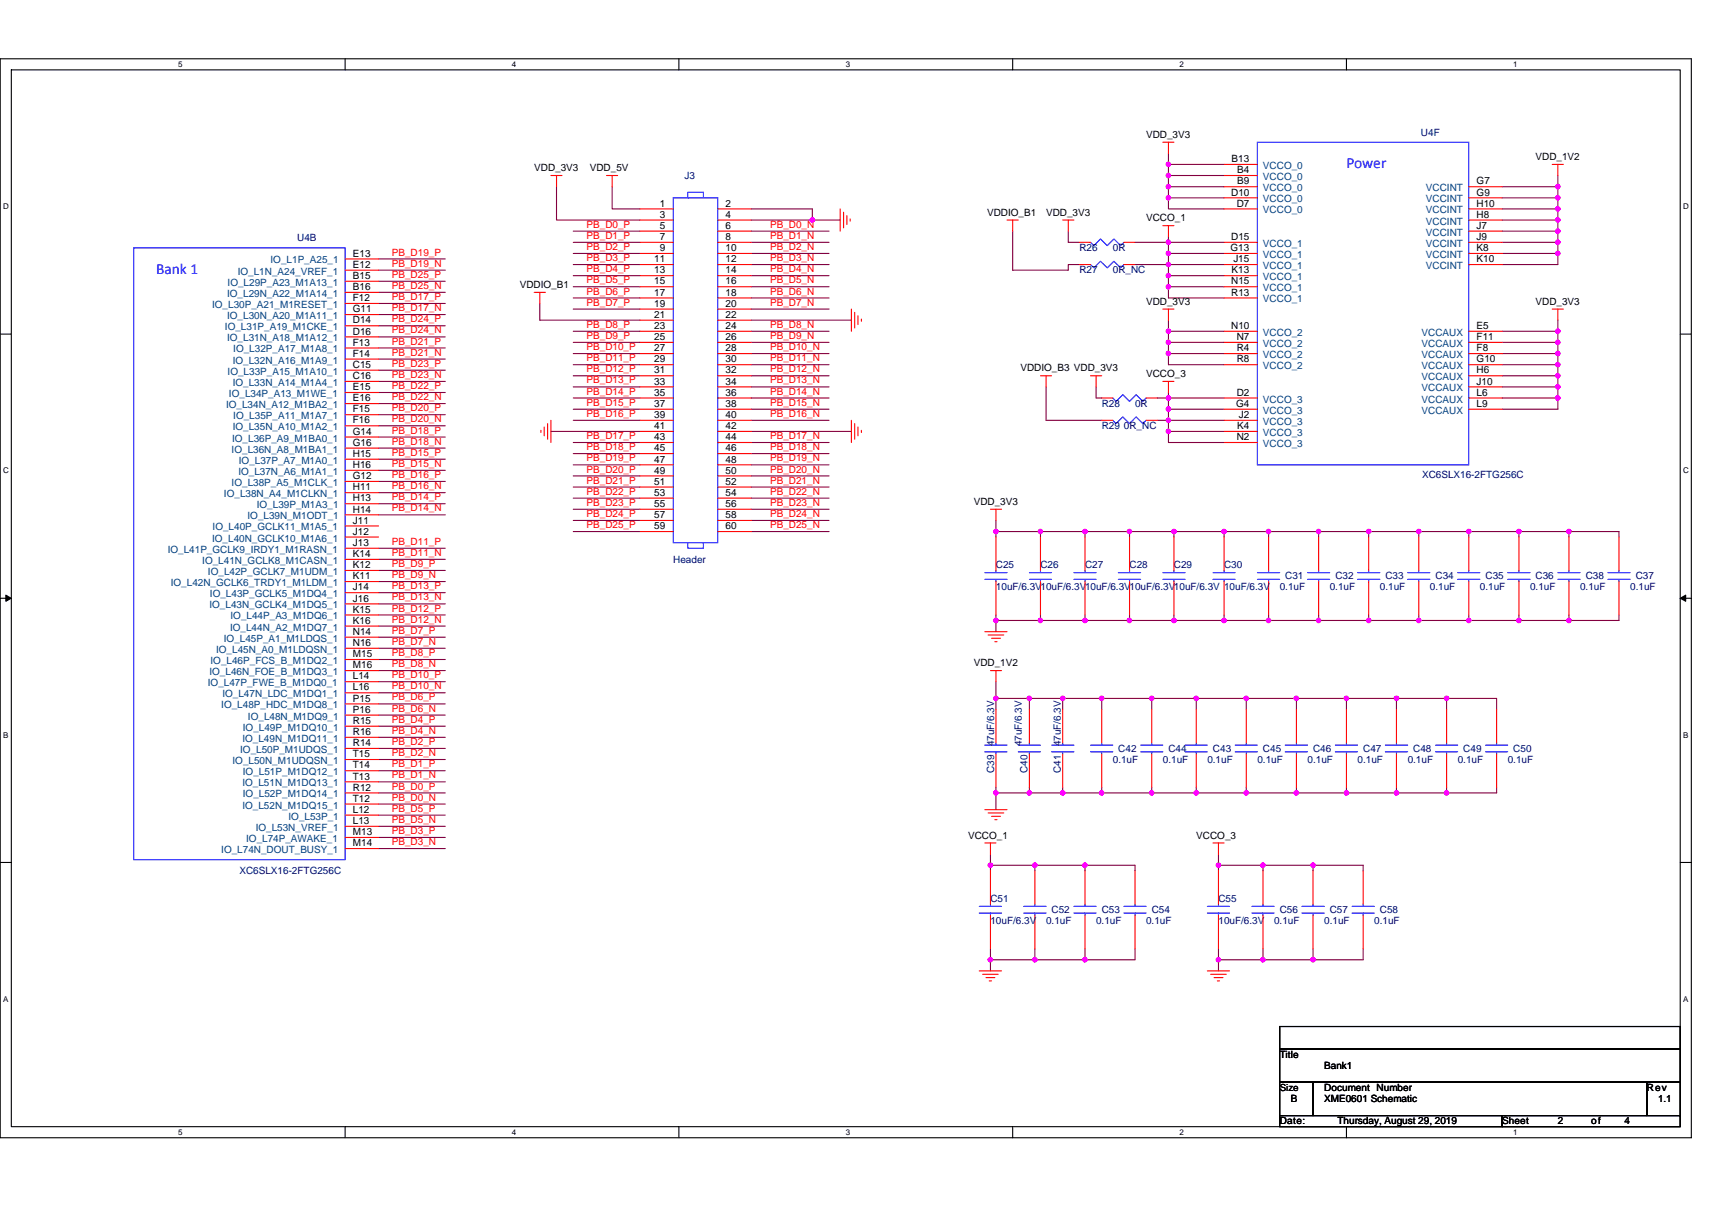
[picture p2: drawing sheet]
<svg xmlns="http://www.w3.org/2000/svg" width="297mm" height="210mm" viewBox="0 0 297 210" stroke-linecap="round" stroke-linejoin="round" font-family="sans-serif">
<path d="M0 10.2h293.5v187.2h-293.5zM2 12.1h289.5v183.4h-289.5z" fill="none" stroke="#000" stroke-width=".19"/>
<g fill="#fff">
<path d="M30.9 10.4h.8v1.6h-.8z"/>
<path d="M30.9 195.7h.8v1.6h-.8z"/>
</g>
<path d="M59.9 10.2v1.9M59.9 195.5v1.9" fill="none" stroke="#000" stroke-width=".19"/>
<g fill="#fff">
<path d="M88.8 10.4h.8v1.6h-.8z"/>
<path d="M88.8 195.7h.8v1.6h-.8z"/>
</g>
<path d="M117.8 10.2v1.9M117.8 195.5v1.9" fill="none" stroke="#000" stroke-width=".19"/>
<g fill="#fff">
<path d="M146.7 10.4h.8v1.6h-.8z"/>
<path d="M146.7 195.7h.8v1.6h-.8z"/>
</g>
<path d="M175.7 10.2v1.9M175.7 195.5v1.9" fill="none" stroke="#000" stroke-width=".19"/>
<g fill="#fff">
<path d="M204.7 10.4h.7v1.6h-.7z"/>
<path d="M204.7 195.7h.7v1.6h-.7z"/>
</g>
<path d="M233.6 10.2v1.9M233.6 195.5v1.9" fill="none" stroke="#000" stroke-width=".19"/>
<g fill="#fff">
<path d="M262.6 10.4h.7v1.6h-.7z"/>
<path d="M262.6 195.7h.7v1.6h-.7z"/>
<path d="M.5 35.1h1v1.5h-1z"/>
<path d="M292 35.1h1v1.5h-1z"/>
<path d="M.5 80.9h1v1.5h-1z"/>
<path d="M292 80.9h1v1.5h-1z"/>
</g>
<path d="M0 58h2M291.5 58h2" fill="none" stroke="#000" stroke-width=".19"/>
<g fill="#fff">
<path d="M.5 126.7h.9v1.6h-.9z"/>
<path d="M292 126.7h.9v1.6h-.9z"/>
</g>
<path d="M0 103.8h2M291.5 103.8h2" fill="none" stroke="#000" stroke-width=".19"/>
<path d="M1 103.3l1 .5-1 .6zM291.5 103.8l1-.5v1.1z" fill="#000" stroke="#000" stroke-width=".17"/>
<g fill="#fff">
<path d="M.5 172.6h.9v1.5h-.9z"/>
<path d="M292 172.6h.9v1.5h-.9z"/>
</g>
<path d="M0 149.7h2M291.5 149.7h2M222 178.1h69.5v3.9h-69.5zM222 182h69.5v5.8h-69.5zM222 187.8h5.8v5.8h-5.8zM222 193.6h38.6v1.9h-38.6zM227.8 187.8h57.9v5.8h-57.9zM260.6 193.6h30.9v1.9h-30.9zM285.7 187.8h5.8v5.8h-5.8z" fill="none" stroke="#000" stroke-width=".19"/>
<g fill="none" stroke="#800040" stroke-width=".19">
<path d="M96.6 32.4v5.8h14.4M106.2 32.4v3.9h4.8M130.3 36.3h10.6v1.9h4.9M130.3 38.2h10.6M202.7 28.5h9.7M202.7 26.6v1.9M202.7 34.3h9.7M202.7 32.4h9.7M202.7 30.5h9.7M202.7 34.3v2h9.7M202.7 28.5v2M202.7 32.4v1.9"/>
<path d="M202.7 30.5v1.9M260.6 32.4h9.7M260.6 34.3h9.7M260.6 36.3h9.7M260.6 38.2h9.7M270.3 30.5v1.9M270.3 32.4v1.9M270.3 34.3v2M270.3 36.3v1.9M270.3 38.2v1.9M65.7 44.9h11.6M65.7 46.9h11.6"/>
<path d="M65.7 48.8h11.6M65.7 50.7h11.6M65.7 52.7h11.6M65.7 54.6h11.6M65.7 56.5h11.6M65.7 58.5h11.6M93.7 52.7v2.9h17.3M99.5 40.1h11.5M99.5 42.1h11.5M99.5 44h11.5M99.5 45.9h11.5M99.5 47.8h11.5"/>
<path d="M99.5 49.8h11.5M99.5 51.7h11.5M99.5 53.6h11.5M99.5 57.5h11.5M99.5 59.4h11.5M130.3 49.8h13.5M130.3 55.6h17.4M130.3 40.1h13.5M130.3 42.1h13.5M130.3 44h13.5M130.3 45.9h13.5M130.3 47.8h13.5"/>
<path d="M130.3 51.7h13.5M130.3 53.6h13.5M130.3 57.5h13.5M130.3 59.4h13.5M175.7 40.1v6.8h9.7v-1h1.9M185.4 40.1v2h1.9M196.9 45.9h5.8M196.9 42.1h5.8M202.7 57.5h9.7M202.7 59.4h9.7M202.7 47.8h9.7M202.7 45.9h9.7"/>
<path d="M202.7 44h9.7M202.7 49.8h9.7M202.7 42.1h9.7M202.7 55.6v1.9M202.7 57.5v1.9M202.7 59.4v2M202.7 49.8v1.9h9.7M202.7 42.1v1.9M202.7 44v1.9M202.7 47.8v2M202.7 41.1v1M202.7 45.9v1.9"/>
<path d="M260.6 57.5h9.7M260.6 59.4h9.7M260.6 40.1h9.7M260.6 42.1h9.7M260.6 44h9.7M270.3 55.6v1.9M270.3 57.5v1.9M270.3 59.4v2M270.3 44v1.9h-9.7M270.3 40.1v2M270.3 42.1v1.9M65.7 60.4h11.6"/>
<path d="M65.7 62.3h11.6M65.7 64.2h11.6M65.7 66.2h11.6M65.7 68.1h11.6M65.7 70h11.6M65.7 72h11.6M65.7 73.9h11.6M65.7 75.8h11.6M65.7 77.8h11.6M65.7 79.7h11.6M95.6 74.9h15.4M99.5 61.4h11.5"/>
<path d="M99.5 63.3h11.5M99.5 65.2h11.5M99.5 67.1h11.5M99.5 69.1h11.5M99.5 71h11.5M99.5 72.9h11.5M99.5 76.8h11.5M99.5 78.7h11.5M130.3 76.8h13.5M130.3 74.9h17.4M130.3 61.4h13.5M130.3 65.2h13.5"/>
<path d="M130.3 63.3h13.5M130.3 67.1h13.5M130.3 71h13.5M130.3 69.1h13.5M130.3 72.9h13.5M130.3 78.7h13.5M181.5 67.1v5.8h9.7M190.2 67.1v2h1M200.8 72.9h1.9M200.8 69.1h1.9M202.7 69.1v1.9M202.7 69.1h9.7"/>
<path d="M202.7 61.4h9.7M202.7 74.9h9.7M202.7 72.9h9.7M202.7 71h9.7M202.7 71v1.9M202.7 74.9v1.9h9.7M202.7 61.4v1.9h9.7M202.7 68.1v1M202.7 72.9v2M260.6 69.1h9.7M260.6 67.1h9.7M260.6 65.2h9.7"/>
<path d="M260.6 63.3h9.7M260.6 61.4h9.7M270.3 69.1v1.9h-9.7M270.3 67.1v2M270.3 65.2v1.9M270.3 63.3v1.9M270.3 61.4v1.9M65.7 81.6h11.6M65.7 83.5h11.6M65.7 85.5h11.6M65.7 87.4h11.6M65.7 89.3h11.6"/>
<path d="M65.7 95.1h11.6M65.7 97.1h11.6M65.7 99h11.6M99.5 80.7h11.5M99.5 82.6h11.5M99.5 84.5h11.5M99.5 86.4h11.5M99.5 88.4h11.5M99.5 90.3h11.5M99.5 92.2h11.5M130.3 80.7h13.5M130.3 82.6h13.5"/>
<path d="M130.3 84.5h13.5M130.3 86.4h13.5M130.3 88.4h13.5M130.3 90.3h13.5M130.3 92.2h13.5M172.8 92.2v1M172.8 92.2h7.7M172.8 90.3v1.9M180.5 92.2h7.8M180.5 92.2v1M188.3 92.2v1M188.3 92.2h7.7"/>
<path d="M196 92.2v1M196 92.2h7.7M203.7 92.2v1M203.7 92.2h8.7M212.4 92.2v1M212.4 92.2h7.7M220.1 92.2h8.7M220.1 92.2v1M228.8 92.2h8.7M228.8 92.2v1M237.5 92.2h8.7M237.5 92.2v1"/>
<path d="M246.2 92.2h8.6M246.2 92.2v1M254.8 92.2h8.7M254.8 92.2v1M263.5 92.2h8.7M263.5 92.2v1M272.2 92.2h8.7v1M272.2 92.2v1M65.7 100.9h11.6M65.7 102.8h11.6M65.7 104.8h11.6M65.7 106.7h11.6"/>
<path d="M65.7 108.6h11.6M65.7 110.6h11.6M65.7 112.5h11.6M65.7 114.4h11.6M65.7 116.4h11.6M65.7 118.3h11.6M172.8 107.7v1.9M172.8 107.7h7.7M172.8 106.7v1M172.8 118.3v2.9M180.5 107.7h7.8M180.5 106.7v1"/>
<path d="M188.3 106.7v1M188.3 107.7h7.7M196 107.7h7.7M196 106.7v1M203.7 107.7h8.7M203.7 106.7v1M212.4 107.7h7.7M212.4 106.7v1M220.1 107.7h8.7M220.1 106.7v1M228.8 107.7h8.7M228.8 106.7v1"/>
<path d="M237.5 107.7h8.7M237.5 106.7v1M246.2 107.7h8.6M246.2 106.7v1M254.8 107.7h8.7M254.8 106.7v1M263.5 107.7h8.7M263.5 106.7v1M272.2 106.7v1M280.9 106.7v1h-8.7M65.7 120.2h11.6M65.7 122.2h11.6"/>
<path d="M65.7 124.1h11.6M65.7 126h11.6M65.7 128h11.6M65.7 129.9h11.6M65.7 131.8h11.6M65.7 133.8h11.6M65.7 135.7h11.6M65.7 137.6h11.6M65.7 139.5h11.6M172.8 136.6v1M172.8 121.2v1.9M172.8 137.6v2.9"/>
<path d="M172.8 121.2h5.8M172.8 137.6h5.8M178.6 136.6v1M178.6 121.2v1.9M178.6 137.6h5.8M178.6 121.2h5.8M184.4 136.6v1M184.4 121.2v1.9M184.4 137.6h6.8M184.4 121.2h6.8M191.2 121.2h8.6M191.2 137.6h8.6"/>
<path d="M191.2 121.2v1.9M191.2 136.6v1M199.8 121.2v1.9M199.8 136.6v1M199.8 121.2h7.8M199.8 137.6h7.8M207.6 121.2h8.6M207.6 137.6h8.6M207.6 121.2v1.9M207.6 136.6v1M216.2 121.2h8.7M216.2 137.6h8.7"/>
<path d="M216.2 121.2v1.9M216.2 136.6v1M224.9 121.2h8.7M224.9 137.6h8.7M224.9 121.2v1.9M224.9 136.6v1M233.6 121.2h8.7M233.6 137.6h8.7M233.6 121.2v1.9M233.6 136.6v1M242.3 121.2h8.7M242.3 137.6h8.7"/>
<path d="M242.3 121.2v1.9M242.3 136.6v1M251 121.2h8.7v1.9M251 121.2v1.9M251 136.6v1M259.7 136.6v1h-8.7M65.7 147.3h11.6M65.7 141.5h11.6M65.7 143.4h11.6M65.7 145.3h11.6M171.8 148.2v2M171.8 150.2v.9"/>
<path d="M171.8 150.2h7.8M179.6 150.2v.9M179.6 150.2h8.7M188.3 150.2h8.6v.9M188.3 150.2v.9M211.4 150.2v.9M211.4 150.2h7.7M211.4 148.2v2M219.1 150.2v.9M219.1 150.2h8.7M227.8 150.2v.9M227.8 150.2h8.7v.9"/>
<path d="M171.8 166.6v1.9M171.8 164.6v2M171.8 166.6h7.8M179.6 164.6v2M179.6 166.6h8.7M188.3 164.6v2M196.9 164.6v2h-8.6M211.4 166.6v1.9M211.4 164.6v2M211.4 166.6h7.7M219.1 166.6h8.7M219.1 164.6v2"/>
<path d="M227.8 164.6v2M236.5 164.6v2h-8.7"/>
</g>
<g fill="#f0f" stroke="#f0f" stroke-width=".19">
<circle cx="202.7" cy="69.1" r=".38"/>
<circle cx="202.7" cy="59.4" r=".38"/>
<circle cx="202.7" cy="57.5" r=".38"/>
<circle cx="202.7" cy="61.3" r=".38"/>
<circle cx="270.3" cy="59.4" r=".38"/>
<circle cx="270.3" cy="57.5" r=".38"/>
<circle cx="270.3" cy="69.1" r=".38"/>
<circle cx="270.3" cy="67.1" r=".38"/>
<circle cx="270.3" cy="65.2" r=".38"/>
<circle cx="270.3" cy="63.3" r=".38"/>
<circle cx="270.3" cy="61.3" r=".38"/>
<circle cx="270.3" cy="32.4" r=".38"/>
<circle cx="270.3" cy="36.2" r=".38"/>
<circle cx="270.3" cy="34.3" r=".38"/>
<circle cx="270.3" cy="38.2" r=".38"/>
<circle cx="270.3" cy="42" r=".38"/>
<circle cx="270.3" cy="40.1" r=".38"/>
<circle cx="270.3" cy="44" r=".38"/>
<circle cx="202.7" cy="28.5" r=".38"/>
<circle cx="202.7" cy="32.4" r=".38"/>
<circle cx="202.7" cy="30.5" r=".38"/>
<circle cx="202.7" cy="34.3" r=".38"/>
<circle cx="202.7" cy="47.8" r=".38"/>
<circle cx="202.7" cy="71" r=".38"/>
<circle cx="202.7" cy="44" r=".38"/>
<circle cx="202.7" cy="42" r=".38"/>
<circle cx="202.7" cy="49.8" r=".38"/>
<circle cx="172.8" cy="92.2" r=".38"/>
<circle cx="272.2" cy="92.2" r=".38"/>
<circle cx="263.5" cy="92.2" r=".38"/>
<circle cx="254.8" cy="92.2" r=".38"/>
<circle cx="228.8" cy="92.2" r=".38"/>
<circle cx="220.1" cy="92.2" r=".38"/>
<circle cx="246.1" cy="92.2" r=".38"/>
<circle cx="237.5" cy="92.2" r=".38"/>
<circle cx="188.2" cy="92.2" r=".38"/>
<circle cx="180.5" cy="92.2" r=".38"/>
<circle cx="196" cy="92.2" r=".38"/>
<circle cx="212.4" cy="92.2" r=".38"/>
<circle cx="203.7" cy="92.2" r=".38"/>
<circle cx="172.8" cy="107.7" r=".38"/>
<circle cx="272.2" cy="107.7" r=".38"/>
<circle cx="212.4" cy="107.7" r=".38"/>
<circle cx="203.7" cy="107.7" r=".38"/>
<circle cx="196" cy="107.7" r=".38"/>
<circle cx="188.2" cy="107.7" r=".38"/>
<circle cx="180.5" cy="107.7" r=".38"/>
<circle cx="228.8" cy="107.7" r=".38"/>
<circle cx="220.1" cy="107.7" r=".38"/>
<circle cx="237.5" cy="107.7" r=".38"/>
<circle cx="246.1" cy="107.7" r=".38"/>
<circle cx="263.5" cy="107.7" r=".38"/>
<circle cx="254.8" cy="107.7" r=".38"/>
<circle cx="172.8" cy="121.2" r=".38"/>
<circle cx="242.3" cy="121.2" r=".38"/>
<circle cx="207.5" cy="121.2" r=".38"/>
<circle cx="199.8" cy="121.2" r=".38"/>
<circle cx="207.5" cy="137.6" r=".38"/>
<circle cx="199.8" cy="137.6" r=".38"/>
<circle cx="224.9" cy="121.2" r=".38"/>
<circle cx="216.2" cy="121.2" r=".38"/>
<circle cx="233.6" cy="121.2" r=".38"/>
<circle cx="251" cy="121.2" r=".38"/>
<circle cx="172.8" cy="137.6" r=".38"/>
<circle cx="224.9" cy="137.6" r=".38"/>
<circle cx="216.2" cy="137.6" r=".38"/>
<circle cx="242.3" cy="137.6" r=".38"/>
<circle cx="233.6" cy="137.6" r=".38"/>
<circle cx="251" cy="137.6" r=".38"/>
<circle cx="191.1" cy="137.6" r=".38"/>
<circle cx="184.4" cy="137.6" r=".38"/>
<circle cx="178.6" cy="137.6" r=".38"/>
<circle cx="178.6" cy="121.2" r=".38"/>
<circle cx="191.1" cy="121.2" r=".38"/>
<circle cx="184.4" cy="121.2" r=".38"/>
<circle cx="171.8" cy="150.1" r=".38"/>
<circle cx="188.2" cy="150.1" r=".38"/>
<circle cx="179.6" cy="150.1" r=".38"/>
<circle cx="171.8" cy="166.5" r=".38"/>
<circle cx="188.2" cy="166.5" r=".38"/>
<circle cx="179.6" cy="166.5" r=".38"/>
<circle cx="211.4" cy="150.1" r=".38"/>
<circle cx="227.8" cy="150.1" r=".38"/>
<circle cx="219.1" cy="150.1" r=".38"/>
<circle cx="211.4" cy="166.5" r=".38"/>
<circle cx="227.8" cy="166.5" r=".38"/>
<circle cx="219.1" cy="166.5" r=".38"/>
<circle cx="202.7" cy="72.9" r=".38"/>
<circle cx="202.7" cy="74.9" r=".38"/>
<circle cx="202.7" cy="45.9" r=".38"/>
<circle cx="140.9" cy="38.2" r=".38"/>
</g>
<g fill="none" stroke="#f00" stroke-width=".19">
<path d="M95.6 30.5h1.9M96.6 30.5v1.9M105.2 30.5h2M106.2 30.5v1.9M111 36.3h5.8M111 38.2h5.8M124.5 36.3h5.8M124.5 38.2h5.8M145.8 36.3v3.8M146.4 36.8v2.7M146.9 37.4v1.6M147.5 38v.4"/>
<path d="M174.7 38.2h2M175.7 38.2v1.9M184.4 38.2h1.9M185.4 38.2v1.9M201.8 24.7h1.9M201.8 39.2h1.9M202.7 24.7v1.9M202.7 39.2v1.9M212.4 28.5h5.8M212.4 30.5h5.8M212.4 32.4h5.8M212.4 34.3h5.8"/>
<path d="M212.4 36.3h5.8M254.8 32.4h5.8M254.8 34.3h5.8M254.8 36.3h5.8M254.8 38.2h5.8M269.3 28.5h1.9M270.3 28.5v2M59.9 44.9h5.8M59.9 46.9h5.8M59.9 48.8h5.8M59.9 50.7h5.8M59.9 52.7h5.8"/>
<path d="M59.9 54.6h5.8M59.9 56.5h5.8M59.9 58.5h5.8M92.7 50.7h1.9M93.7 50.7v2M111 40.1h5.8M111 42.1h5.8M111 44h5.8M111 45.9h5.8M111 47.8h5.8M111 49.8h5.8M111 51.7h5.8"/>
<path d="M111 53.6h5.8M111 55.6h5.8M111 57.5h5.8M111 59.4h5.8M124.5 40.1h5.8M124.5 42.1h5.8M124.5 44h5.8M124.5 45.9h5.8M124.5 47.8h5.8M124.5 49.8h5.8M124.5 51.7h5.8M124.5 53.6h5.8"/>
<path d="M124.5 55.6h5.8M124.5 57.5h5.8M124.5 59.4h5.8M147.7 53.6v3.9M148.3 54.2v2.7M148.9 54.8v1.5M149.5 55.4v.4M187.3 45.9h1.9M187.3 42.1h1.9M195 45.9h1.9M195 42.1h1.9M201.8 53.6h1.9"/>
<path d="M202.7 53.6v2M212.4 42.1h5.8M212.4 44h5.8M212.4 45.9h5.8M212.4 47.8h5.8M212.4 49.8h5.8M212.4 51.7h5.8M212.4 57.5h5.8M212.4 59.4h5.8M254.8 57.5h5.8M254.8 59.4h5.8M254.8 40.1h5.8"/>
<path d="M254.8 42.1h5.8M254.8 44h5.8M254.8 45.9h5.8M269.3 53.6h1.9M270.3 53.6v2M59.9 60.4h5.8M59.9 62.3h5.8M59.9 64.2h5.8M59.9 66.2h5.8M59.9 68.1h5.8M59.9 70h5.8M59.9 72h5.8"/>
<path d="M59.9 73.9h5.8M59.9 75.8h5.8M59.9 77.8h5.8M59.9 79.7h5.8M93.8 74.7v.4M94.4 74.1v1.5M95 73.5v2.7M95.6 72.9v3.9M111 61.4h5.8M111 63.3h5.8M111 65.2h5.8M111 67.1h5.8"/>
<path d="M111 69.1h5.8M111 71h5.8M111 72.9h5.8M111 74.9h5.8M111 76.8h5.8M111 78.7h5.8M124.5 61.4h5.8M124.5 63.3h5.8M124.5 65.2h5.8M124.5 67.1h5.8M124.5 69.1h5.8M124.5 71h5.8"/>
<path d="M124.5 72.9h5.8M124.5 74.9h5.8M124.5 76.8h5.8M124.5 78.7h5.8M147.7 72.9v3.9M148.3 73.5v2.7M148.9 74.1v1.5M149.5 74.7v.4M180.5 65.2h2M181.5 65.2v1.9M189.2 65.2h2M190.2 65.2v1.9"/>
<path d="M191.2 69.1h1.9M191.2 72.9h1.9M198.9 69.1h1.9M198.9 72.9h1.9M201.8 66.2h1.9M202.7 66.2v1.9M212.4 61.4h5.8M212.4 63.3h5.8M212.4 69.1h5.8M212.4 71h5.8M212.4 72.9h5.8M212.4 74.9h5.8"/>
<path d="M212.4 76.8h5.8M254.8 61.4h5.8M254.8 63.3h5.8M254.8 65.2h5.8M254.8 67.1h5.8M254.8 69.1h5.8M254.8 71h5.8M59.9 81.6h5.8M59.9 83.5h5.8M59.9 85.5h5.8M59.9 87.4h5.8M59.9 89.3h5.8"/>
<path d="M59.9 91.3h5.8M59.9 93.2h5.8M59.9 95.1h5.8M59.9 97.1h5.8M59.9 99h5.8M111 80.7h5.8M111 82.6h5.8M111 84.5h5.8M111 86.4h5.8M111 88.4h5.8M111 90.3h5.8M111 92.2h5.8"/>
<path d="M124.5 80.7h5.8M124.5 82.6h5.8M124.5 84.5h5.8M124.5 86.4h5.8M124.5 88.4h5.8M124.5 90.3h5.8M124.5 92.2h5.8M171.8 88.4h2M172.8 88.4v1.9M172.8 93.2v5.8M180.5 93.2v5.8M188.3 93.2v5.8"/>
<path d="M196 93.2v5.8M203.7 93.2v5.8M212.4 93.2v5.8M220.1 93.2v5.8M228.8 93.2v5.8M237.5 93.2v5.8M246.2 93.2v5.8M254.8 93.2v5.8M263.5 93.2v5.8M272.2 93.2v5.8M280.9 93.2v5.8M59.9 100.9h5.8"/>
<path d="M59.9 102.8h5.8M59.9 104.8h5.8M59.9 106.7h5.8M59.9 108.6h5.8M59.9 110.6h5.8M59.9 112.5h5.8M59.9 114.4h5.8M59.9 116.4h5.8M59.9 118.3h5.8M170.9 109.6h3.8M171.4 110.2h2.8M171.8 116.4h2"/>
<path d="M172 110.8h1.6M172.6 111.4h.4M172.8 116.4v1.9M172.8 100.9v5.8M180.5 100.9v5.8M188.3 100.9v5.8M196 100.9v5.8M203.7 100.9v5.8M212.4 100.9v5.8M220.1 100.9v5.8M228.8 100.9v5.8M237.5 100.9v5.8"/>
<path d="M246.2 100.9v5.8M254.8 100.9v5.8M263.5 100.9v5.8M272.2 100.9v5.8M280.9 100.9v5.8M59.9 120.2h5.8M59.9 122.2h5.8M59.9 124.1h5.8M59.9 126h5.8M59.9 128h5.8M59.9 129.9h5.8M59.9 131.8h5.8"/>
<path d="M59.9 133.8h5.8M59.9 135.7h5.8M59.9 137.6h5.8M59.9 139.5h5.8M172.8 130.9v5.7M172.8 123.1v5.8M178.6 130.9v5.7M178.6 123.1v5.8M184.4 130.9v5.7M184.4 123.1v5.8M191.2 130.9v5.7M191.2 123.1v5.8"/>
<path d="M199.8 130.9v5.7M199.8 123.1v5.8M207.6 130.9v5.7M207.6 123.1v5.8M216.2 130.9v5.7M216.2 123.1v5.8M224.9 130.9v5.7M224.9 123.1v5.8M233.6 130.9v5.7M233.6 123.1v5.8M242.3 130.9v5.7M242.3 123.1v5.8"/>
<path d="M251 130.9v5.7M251 123.1v5.8M259.7 130.9v5.7M259.7 123.1v5.8M59.9 141.5h5.8M59.9 143.4h5.8M59.9 145.3h5.8M59.9 147.3h5.8M170.9 146.3h1.9M170.9 140.5h3.8M171.4 141.1h2.8M171.8 146.3v1.9"/>
<path d="M171.8 151.1v5.8M171.8 158.8v5.8M172 141.7h1.6M172.6 142.2h.4M179.6 158.8v5.8M179.6 151.1v5.8M188.3 158.8v5.8M188.3 151.1v5.8M196.9 158.8v5.8M196.9 151.1v5.8M210.5 146.3h1.9M211.4 146.3v1.9"/>
<path d="M211.4 151.1v5.8M211.4 158.8v5.8M219.1 158.8v5.8M219.1 151.1v5.8M227.8 158.8v5.8M227.8 151.1v5.8M236.5 158.8v5.8M236.5 151.1v5.8M169.9 168.5h3.9M170.5 169.1h2.7M171.1 169.7h1.5M171.6 170.2h.4"/>
<path d="M209.5 168.5h3.8M210.1 169.1h2.7M210.6 169.7h1.6M211.2 170.2h.4"/>
</g>
<g fill="none" stroke="#00f" stroke-width=".19">
<path d="M116.8 34.3h7.7v59.9h-7.7zM119.5 34.3h-.2v-.9h2.7v.9M218.2 24.7h36.6v56h-36.6zM23.2 43h36.7v106.2h-36.7zM189.2 45.9l.6 .6 1.1-1.2 1.2 1.2 1.2-1.2 1.1 1.2 .6-.6M189.2 42.1l.6 .5 1.1-1.1 1.2 1.1 1.2-1.1 1.1 1.1 .6-.5M193.1 69.1l.6 .6 1.1-1.2 1.2 1.2 1.1-1.2 1.2 1.2 .6-.6M193.1 72.9l.6 .6 1.1-1.2 1.2 1.2 1.1-1.2 1.2 1.2 .6-.6M119.3 94.2v.9h2.7v-.9h-.1M170.9 99.4h3.8M172.8 99v.4M178.6 99.4h3.9"/>
<path d="M180.5 99v.4M186.3 99.4h3.9M188.3 99v.4M194 99.4h3.9M196 99v.4M201.8 99.4h3.8M203.7 99v.4M210.5 99.4h3.8M212.4 99v.4M218.2 99.4h3.8M220.1 99v.4M226.9 99.4h3.8"/>
<path d="M228.8 99v.4M235.5 99.4h3.9M237.5 99v.4M244.2 99.4h3.9M246.2 99v.4M252.9 99.4h3.9M254.8 99v.4M261.6 99.4h3.9M263.5 99v.4M270.3 99.4h3.8M272.2 99v.4M279 99.4h3.8"/>
<path d="M280.9 99v.4M170.9 100.5h3.8M172.8 100.5v.4M178.6 100.5h3.9M180.5 100.5v.4M186.3 100.5h3.9M188.3 100.5v.4M194 100.5h3.9M196 100.5v.4M201.8 100.5h3.8M203.7 100.5v.4M210.5 100.5h3.8"/>
<path d="M212.4 100.5v.4M218.2 100.5h3.8M220.1 100.5v.4M226.9 100.5h3.8M228.8 100.5v.4M235.5 100.5h3.9M237.5 100.5v.4M244.2 100.5h3.9M246.2 100.5v.4M252.9 100.5h3.9M254.8 100.5v.4M261.6 100.5h3.9"/>
<path d="M263.5 100.5v.4M270.3 100.5h3.8M272.2 100.5v.4M279 100.5h3.8M280.9 100.5v.4M170.9 130.5h3.8M170.9 129.3h3.8M172.8 130.5v.4M172.8 128.9v.4M176.7 130.5h3.8M176.7 129.3h3.8M178.6 130.5v.4"/>
<path d="M178.6 128.9v.4M182.5 130.5h3.8M182.5 129.3h3.8M184.4 130.5v.4M184.4 128.9v.4M189.2 130.5h3.9M189.2 129.3h3.9M191.2 130.5v.4M191.2 128.9v.4M197.9 130.5h3.9M197.9 129.3h3.9M199.8 130.5v.4"/>
<path d="M199.8 128.9v.4M205.6 130.5h3.9M205.6 129.3h3.9M207.6 130.5v.4M207.6 128.9v.4M214.3 130.5h3.9M214.3 129.3h3.9M216.2 130.5v.4M216.2 128.9v.4M223 130.5h3.9M223 129.3h3.9M224.9 130.5v.4"/>
<path d="M224.9 128.9v.4M231.7 130.5h3.8M231.7 129.3h3.8M233.6 130.5v.4M233.6 128.9v.4M240.4 130.5h3.8M240.4 129.3h3.8M242.3 130.5v.4M242.3 128.9v.4M249.1 130.5h3.8M249.1 129.3h3.8M251 130.5v.4"/>
<path d="M251 128.9v.4M257.7 130.5h3.9M257.7 129.3h3.9M259.7 130.5v.4M259.7 128.9v.4M169.9 157.3h3.9M169.9 158.5h3.9M171.8 156.9v.4M171.8 158.5v.3M177.6 158.5h3.9M177.6 157.3h3.9M179.6 158.5v.3"/>
<path d="M179.6 156.9v.4M186.3 158.5h3.9M186.3 157.3h3.9M188.3 158.5v.3M188.3 156.9v.4M195 158.5h3.9M195 157.3h3.9M196.9 158.5v.3M196.9 156.9v.4M209.5 157.3h3.8M209.5 158.5h3.8M211.4 156.9v.4"/>
<path d="M211.4 158.5v.3M217.2 158.5h3.9M217.2 157.3h3.9M219.1 158.5v.3M219.1 156.9v.4M225.9 158.5h3.9M225.9 157.3h3.9M227.8 158.5v.3M227.8 156.9v.4M234.6 158.5h3.8M234.6 157.3h3.8M236.5 158.5v.3"/>
<path d="M236.5 156.9v.4"/>
</g>
<g font-size="2.7" fill="#00f">
<text x="233.6" y="29.2">Power</text>
<text x="27.1" y="47.5">Bank 1</text>
</g>
<g font-size="1.7">
<text x="198.9" y="23.9">VDD_3V3</text>
<text x="92.7" y="29.7">VDD_3V3</text>
<text x="102.3" y="29.7">VDD_5V</text>
<text x="213.7" y="28.1">B13</text>
<text x="266.4" y="27.8">VDD_1V2</text>
<text x="114.5" y="35.9">1</text>
<text x="125.9" y="35.9">2</text>
<text x="213.6" y="33.9">D10</text>
<text x="214.6" y="35.9">D7</text>
<text x="214.7" y="30.1">B4</text>
<text x="214.7" y="32">B9</text>
<text x="256.2" y="32">G7</text>
<text x="256.2" y="33.9">G9</text>
<text x="256.2" y="35.9">H10</text>
<text x="114.5" y="37.8">3</text>
<text x="114.5" y="39.7">5</text>
<text x="114.5" y="41.7">7</text>
<text x="125.9" y="37.8">4</text>
<text x="125.9" y="39.7">6</text>
<text x="125.9" y="41.7">8</text>
<text x="171.3" y="37.4">VDDIO_B1</text>
<text x="181.5" y="37.4">VDD_3V3</text>
<text x="198.9" y="38.4">VCCO_1</text>
<text x="213.6" y="41.7">D15</text>
<text x="256.2" y="37.8">H8</text>
<text x="256.2" y="39.7">J7</text>
<text x="256.2" y="41.7">J9</text>
<text x="61.2" y="44.5">E13</text>
<text x="61.2" y="46.5">E12</text>
<text x="113.5" y="45.5">11</text>
<text x="113.5" y="47.4">13</text>
<text x="114.5" y="43.6">9</text>
<text x="125.9" y="43.6">10</text>
<text x="125.9" y="45.5">12</text>
<text x="125.9" y="47.4">14</text>
<text x="213.5" y="43.6">G13</text>
<text x="213.7" y="47.4">K13</text>
<text x="214" y="45.5">J15</text>
<text x="256.2" y="43.6">K8</text>
<text x="256.2" y="45.5">K10</text>
<text x="61.2" y="48.4">B15</text>
<text x="61.2" y="50.3">B16</text>
<text x="61.2" y="52.3">F12</text>
<text x="90.2" y="50">VDDIO_B1</text>
<text x="113.5" y="49.4">15</text>
<text x="113.5" y="51.3">17</text>
<text x="113.5" y="53.2">19</text>
<text x="125.9" y="49.4">16</text>
<text x="125.9" y="51.3">18</text>
<text x="125.9" y="53.2">20</text>
<text x="198.9" y="52.9">VDD_3V3</text>
<text x="213.6" y="49.4">N15</text>
<text x="213.6" y="51.3">R13</text>
<text x="266.4" y="52.9">VDD_3V3</text>
<text x="61.2" y="60">F13</text>
<text x="61.2" y="54.2">G11</text>
<text x="61.2" y="58.1">D16</text>
<text x="61.2" y="56.1">D14</text>
<text x="113.5" y="55.2">21</text>
<text x="113.5" y="57.1">23</text>
<text x="113.5" y="59">25</text>
<text x="125.9" y="55.2">22</text>
<text x="125.9" y="57.1">24</text>
<text x="125.9" y="59">26</text>
<text x="213.6" y="57.1">N10</text>
<text x="214.6" y="59">N7</text>
<text x="256.2" y="57.1">E5</text>
<text x="256.2" y="59">F11</text>
<text x="61.2" y="63.8">C15</text>
<text x="61.2" y="61.9">F14</text>
<text x="61.2" y="65.8">C16</text>
<text x="113.5" y="61">27</text>
<text x="113.5" y="62.9">29</text>
<text x="113.5" y="64.8">31</text>
<text x="125.9" y="61">28</text>
<text x="125.9" y="62.9">30</text>
<text x="125.9" y="64.8">32</text>
<text x="177.1" y="64.5">VDDIO_B3 VDD_3V3</text>
<text x="198.9" y="65.4">VCCO_3</text>
<text x="214.6" y="61">R4</text>
<text x="214.6" y="62.9">R8</text>
<text x="256.2" y="61">F8</text>
<text x="256.2" y="62.9">G10</text>
<text x="256.2" y="64.8">H6</text>
<text x="61.2" y="67.7">E15</text>
<text x="61.2" y="69.6">E16</text>
<text x="61.2" y="71.6">F15</text>
<text x="113.5" y="66.7">33</text>
<text x="113.5" y="68.7">35</text>
<text x="113.5" y="70.6">37</text>
<text x="125.9" y="66.7">34</text>
<text x="125.9" y="68.7">36</text>
<text x="125.9" y="70.6">38</text>
<text x="214.5" y="70.6">G4</text>
<text x="214.6" y="68.7">D2</text>
<text x="256.2" y="66.7">J10</text>
<text x="256.2" y="68.7">L6</text>
<text x="256.2" y="70.6">L9</text>
<text x="61.2" y="75.4">G14</text>
<text x="61.2" y="73.5">F16</text>
<text x="61.2" y="77.4">G16</text>
<text x="113.5" y="72.5">39</text>
<text x="113.5" y="74.5">41</text>
<text x="113.5" y="76.4">43</text>
<text x="125.9" y="72.5">40</text>
<text x="125.9" y="74.5">42</text>
<text x="125.9" y="76.4">44</text>
<text x="214.6" y="76.4">N2</text>
<text x="214.7" y="74.5">K4</text>
<text x="215" y="72.5">J2</text>
<text x="61.2" y="81.2">H16</text>
<text x="61.2" y="83.1">G12</text>
<text x="61.2" y="79.3">H15</text>
<text x="113.5" y="78.3">45</text>
<text x="113.5" y="80.3">47</text>
<text x="113.5" y="82.2">49</text>
<text x="125.9" y="78.3">46</text>
<text x="125.9" y="80.3">48</text>
<text x="125.9" y="82.2">50</text>
<text x="61.2" y="87">H13</text>
<text x="61.2" y="85.1">H11</text>
<text x="61.2" y="88.9">H14</text>
<text x="113.5" y="84.1">51</text>
<text x="113.5" y="86">53</text>
<text x="113.5" y="88">55</text>
<text x="113.5" y="89.9">57</text>
<text x="125.9" y="84.1">52</text>
<text x="125.9" y="86">54</text>
<text x="125.9" y="88">56</text>
<text x="125.9" y="89.9">58</text>
<text x="168.9" y="87.6">VDD_3V3</text>
<text x="61.2" y="94.7">J13</text>
<text x="61.2" y="90.9">J11</text>
<text x="61.2" y="92.8">J12</text>
<text x="113.5" y="91.8">59</text>
<text x="125.9" y="91.8">60</text>
<text x="61.2" y="100.5">K11</text>
<text x="61.2" y="96.7">K14</text>
<text x="61.2" y="98.6">K12</text>
<text x="61.2" y="106.3">K15</text>
<text x="61.2" y="104.4">J16</text>
<text x="61.2" y="102.4">J14</text>
<text x="61.2" y="110.2">N14</text>
<text x="61.2" y="112.1">N16</text>
<text x="61.2" y="108.2">K16</text>
<text x="61.2" y="117.9">L14</text>
<text x="61.2" y="116">M16</text>
<text x="61.2" y="119.8">L16</text>
<text x="61.2" y="114">M15</text>
<text x="168.9" y="115.6">VDD_1V2</text>
<text x="61.2" y="121.8">P15</text>
<text x="61.2" y="125.6">R15</text>
<text x="61.2" y="123.7">P16</text>
<text x="61.2" y="127.6">R16</text>
<text x="61.2" y="129.5">R14</text>
<text x="61.2" y="131.4">T15</text>
<text x="61.2" y="133.4">T14</text>
<text x="61.2" y="137.2">R12</text>
<text x="61.2" y="135.3">T13</text>
<text x="61.2" y="143">L13</text>
<text x="61.2" y="139.1">T12</text>
<text x="61.2" y="141.1">L12</text>
<text x="61.2" y="146.9">M14</text>
<text x="61.2" y="144.9">M13</text>
<text x="168" y="145.5">VCCO_1</text>
<text x="207.6" y="145.5">VCCO_3</text>
<text x="222" y="183.6">Title</text>
<text x="229.8" y="185.5">Bank1</text>
<text x="222" y="189.3">Size</text>
<text x="224" y="191.3">B</text>
<text x="229.8" y="189.3">Document Number</text>
<text x="229.8" y="191.3">XME0601 Schematic</text>
<text x="285.7" y="189.3">Rev</text>
<text x="287.7" y="191.3">1.1</text>
<text x="222" y="195.1">Date:</text>
<text x="232.1" y="195.1">Thursday, August 29, 2019</text>
<text x="260.6" y="195.1">Sheet</text>
<text x="270.3" y="195.1">2</text>
<text x="276.1" y="195.1">of</text>
<text x="281.9" y="195.1">4</text>
</g>
<g font-size="1.7" fill="#000080">
<text x="246.5" y="23.5">U4F</text>
<text x="118.8" y="31.1">J3</text>
<text x="51.6" y="41.9">U4B</text>
<text x="187.3" y="47.5">R27</text>
<text x="187.3" y="43.6">R26</text>
<text x="193.1" y="47.5">0R_NC</text>
<text x="193.1" y="43.6">0R</text>
<text x="191.2" y="70.6">R28</text>
<text x="196.9" y="70.6">0R</text>
<text x="191.2" y="74.5">R29 0R_NC</text>
<text x="246.7" y="83">XC6SLX16-2FTG256C</text>
<text x="116.8" y="97.6">Header</text>
<text x="172.8" y="98.6">C25</text>
<text x="180.5" y="98.6">C26</text>
<text x="188.3" y="98.6">C27</text>
<text x="196" y="98.6">C28</text>
<text x="203.7" y="98.6">C29</text>
<text x="212.4" y="98.6">C30</text>
<text x="223" y="100.5">C31</text>
<text x="231.7" y="100.5">C32</text>
<text x="240.4" y="100.5">C33</text>
<text x="249.1" y="100.5">C34</text>
<text x="257.7" y="100.5">C35</text>
<text x="266.4" y="100.5">C36</text>
<text x="275.1" y="100.5">C38</text>
<text x="283.8" y="100.5">C37</text>
<text x="172.8" y="102.5">10uF/6.3V</text>
<text x="180.5" y="102.5">10uF/6.3V</text>
<text x="188.3" y="102.5">10uF/6.3V10uF/6.3V</text>
<text x="203.7" y="102.5">10uF/6.3V 10uF/6.3V</text>
<text x="222" y="102.5">0.1uF</text>
<text x="230.7" y="102.5">0.1uF</text>
<text x="239.4" y="102.5">0.1uF</text>
<text x="248.1" y="102.5">0.1uF</text>
<text x="256.8" y="102.5">0.1uF</text>
<text x="265.5" y="102.5">0.1uF</text>
<text x="274.1" y="102.5">0.1uF</text>
<text x="282.8" y="102.5">0.1uF</text>
<text x="172.5" y="129.5" transform="rotate(-90 172.5 129.5)">47uF/6.3V</text>
<text x="177.3" y="129.5" transform="rotate(-90 177.3 129.5)">47uF/6.3V</text>
<text x="184.1" y="129.5" transform="rotate(-90 184.1 129.5)">47uF/6.3V</text>
<text x="194" y="130.5">C42</text>
<text x="202.7" y="130.5">C44</text>
<text x="210.5" y="130.5">C43</text>
<text x="219.1" y="130.5">C45</text>
<text x="227.8" y="130.5">C46</text>
<text x="236.5" y="130.5">C47</text>
<text x="245.2" y="130.5">C48</text>
<text x="253.9" y="130.5">C49</text>
<text x="262.6" y="130.5">C50</text>
<text x="172.5" y="134.1" transform="rotate(-90 172.5 134.1)">C39</text>
<text x="178.3" y="134.1" transform="rotate(-90 178.3 134.1)">C40</text>
<text x="184.1" y="134.1" transform="rotate(-90 184.1 134.1)">C41</text>
<text x="193.1" y="132.4">0.1uF</text>
<text x="201.8" y="132.4">0.1uF</text>
<text x="209.5" y="132.4">0.1uF</text>
<text x="218.2" y="132.4">0.1uF</text>
<text x="226.9" y="132.4">0.1uF</text>
<text x="235.5" y="132.4">0.1uF</text>
<text x="244.2" y="132.4">0.1uF</text>
<text x="252.9" y="132.4">0.1uF</text>
<text x="261.6" y="132.4">0.1uF</text>
<text x="41.5" y="151.7">XC6SLX16-2FTG256C</text>
<text x="171.8" y="156.5">C51</text>
<text x="171.8" y="160.4">10uF/6.3V</text>
<text x="181.5" y="160.4">0.1uF</text>
<text x="182.5" y="158.5">C52</text>
<text x="190.2" y="160.4">0.1uF</text>
<text x="191.2" y="158.5">C53</text>
<text x="198.9" y="160.4">0.1uF</text>
<text x="199.8" y="158.5">C54</text>
<text x="211.4" y="156.5">C55</text>
<text x="211.4" y="160.4">10uF/6.3V</text>
<text x="221.1" y="160.4">0.1uF</text>
<text x="222" y="158.5">C56</text>
<text x="229.8" y="160.4">0.1uF</text>
<text x="230.7" y="158.5">C57</text>
<text x="238.4" y="160.4">0.1uF</text>
<text x="239.4" y="158.5">C58</text>
</g>
<g font-size="1.7" fill="#004080">
<text x="219.1" y="29.3">VCCO_0</text>
<text x="219.1" y="31.2">VCCO_0</text>
<text x="219.1" y="33.2">VCCO_0</text>
<text x="219.1" y="35.1">VCCO_0</text>
<text x="247.4" y="33.2">VCCINT</text>
<text x="247.4" y="35.1">VCCINT</text>
<text x="219.1" y="37">VCCO_0</text>
<text x="247.4" y="37">VCCINT</text>
<text x="247.4" y="39">VCCINT</text>
<text x="247.4" y="40.9">VCCINT</text>
<text x="41.3" y="47.7">IO_L1N_A24_VREF_1</text>
<text x="46.9" y="45.7">IO_L1P_A25_1</text>
<text x="219.1" y="42.8">VCCO_1</text>
<text x="219.1" y="44.8">VCCO_1</text>
<text x="219.1" y="46.7">VCCO_1</text>
<text x="247.4" y="42.8">VCCINT</text>
<text x="247.4" y="44.8">VCCINT</text>
<text x="247.4" y="46.7">VCCINT</text>
<text x="36.8" y="53.4">IO_L30P_A21_M1RESET_1</text>
<text x="39.4" y="51.5">IO_L29N_A22_M1A14_1</text>
<text x="39.5" y="49.6">IO_L29P_A23_M1A13_1</text>
<text x="219.1" y="48.6">VCCO_1</text>
<text x="219.1" y="50.5">VCCO_1</text>
<text x="219.1" y="52.5">VCCO_1</text>
<text x="39" y="57.3">IO_L31P_A19_M1CKE_1</text>
<text x="39.4" y="55.4">IO_L30N_A20_M1A11_1</text>
<text x="39.4" y="59.2">IO_L31N_A18_M1A12_1</text>
<text x="219.1" y="58.3">VCCO_2</text>
<text x="246.7" y="58.3">VCCAUX</text>
<text x="39.5" y="65">IO_L33P_A15_M1A10_1</text>
<text x="40.4" y="63.1">IO_L32N_A16_M1A9_1</text>
<text x="40.5" y="61.2">IO_L32P_A17_M1A8_1</text>
<text x="219.1" y="60.2">VCCO_2</text>
<text x="219.1" y="62.1">VCCO_2</text>
<text x="219.1" y="64.1">VCCO_2</text>
<text x="246.7" y="60.2">VCCAUX</text>
<text x="246.7" y="62.1">VCCAUX</text>
<text x="246.7" y="64.1">VCCAUX</text>
<text x="246.7" y="66">VCCAUX</text>
<text x="39.2" y="70.8">IO_L34N_A12_M1BA2_1</text>
<text x="39.7" y="68.9">IO_L34P_A13_M1WE_1</text>
<text x="40.4" y="67">IO_L33N_A14_M1A4_1</text>
<text x="219.1" y="69.8">VCCO_3</text>
<text x="219.1" y="71.8">VCCO_3</text>
<text x="246.7" y="67.9">VCCAUX</text>
<text x="246.7" y="69.8">VCCAUX</text>
<text x="246.7" y="71.8">VCCAUX</text>
<text x="40.3" y="76.6">IO_L36P_A9_M1BA0_1</text>
<text x="40.4" y="74.7">IO_L35N_A10_M1A2_1</text>
<text x="40.5" y="72.7">IO_L35P_A11_M1A7_1</text>
<text x="219.1" y="73.7">VCCO_3</text>
<text x="219.1" y="75.6">VCCO_3</text>
<text x="219.1" y="77.6">VCCO_3</text>
<text x="40.2" y="78.5">IO_L36N_A8_M1BA1_1</text>
<text x="41.4" y="82.4">IO_L37N_A6_M1A1_1</text>
<text x="41.4" y="80.5">IO_L37P_A7_M1A0_1</text>
<text x="38.9" y="86.3">IO_L38N_A4_M1CLKN_1</text>
<text x="40.2" y="84.3">IO_L38P_A5_M1CLK_1</text>
<text x="44.6" y="88.2">IO_L39P_M1A3_1</text>
<text x="29.1" y="95.9">IO_L41P_GCLK9_IRDY1_M1RASN_1</text>
<text x="36.8" y="94">IO_L40N_GCLK10_M1A6_1</text>
<text x="36.9" y="92.1">IO_L40P_GCLK11_M1A5_1</text>
<text x="42.9" y="90.1">IO_L39N_M1ODT_1</text>
<text x="29.6" y="101.7">IO_L42N_GCLK6_TRDY1_M1LDM_1</text>
<text x="35.1" y="97.9">IO_L41N_GCLK8_M1CASN_1</text>
<text x="36.1" y="99.8">IO_L42P_GCLK7_M1UDM_1</text>
<text x="36.3" y="105.6">IO_L43N_GCLK4_M1DQ5_1</text>
<text x="36.4" y="103.6">IO_L43P_GCLK5_M1DQ4_1</text>
<text x="40" y="107.5">IO_L44P_A3_M1DQ6_1</text>
<text x="37.5" y="113.3">IO_L45N_A0_M1LDQSN_1</text>
<text x="38.8" y="111.4">IO_L45P_A1_M1LDQS_1</text>
<text x="39.9" y="109.4">IO_L44N_A2_M1DQ7_1</text>
<text x="36.1" y="119.1">IO_L47P_FWE_B_M1DQ0_1</text>
<text x="36.3" y="117.2">IO_L46N_FOE_B_M1DQ3_1</text>
<text x="36.5" y="115.2">IO_L46P_FCS_B_M1DQ2_1</text>
<text x="38.4" y="122.9">IO_L48P_HDC_M1DQ8_1</text>
<text x="38.6" y="121">IO_L47N_LDC_M1DQ1_1</text>
<text x="43" y="124.9">IO_L48N_M1DQ9_1</text>
<text x="41.7" y="130.7">IO_L50P_M1UDQS_1</text>
<text x="42.1" y="128.7">IO_L49N_M1DQ11_1</text>
<text x="42.1" y="126.8">IO_L49P_M1DQ10_1</text>
<text x="40.3" y="132.6">IO_L50N_M1UDQSN_1</text>
<text x="42.1" y="136.5">IO_L51N_M1DQ13_1</text>
<text x="42.1" y="134.5">IO_L51P_M1DQ12_1</text>
<text x="42.1" y="140.3">IO_L52N_M1DQ15_1</text>
<text x="42.1" y="138.4">IO_L52P_M1DQ14_1</text>
<text x="50.1" y="142.2">IO_L53P_1</text>
<text x="38.4" y="148">IO_L74N_DOUT_BUSY_1</text>
<text x="42.7" y="146.1">IO_L74P_AWAKE_1</text>
<text x="44.4" y="144.2">IO_L53N_VREF_1</text>
</g>
<g font-size="1.7" fill="#f00">
<text x="101.8" y="39.5">PB_D0_P</text>
<text x="101.8" y="41.5">PB_D1_P</text>
<text x="133.6" y="39.5">PB_D0_N</text>
<text x="133.6" y="41.5">PB_D1_N</text>
<text x="68" y="44.3">PB_D19_P</text>
<text x="68" y="46.3">PB_D19_N</text>
<text x="101.8" y="43.4">PB_D2_P</text>
<text x="101.8" y="45.3">PB_D3_P</text>
<text x="101.8" y="47.2">PB_D4_P</text>
<text x="133.6" y="43.4">PB_D2_N</text>
<text x="133.6" y="45.3">PB_D3_N</text>
<text x="133.6" y="47.2">PB_D4_N</text>
<text x="68" y="48.2">PB_D25_P</text>
<text x="68" y="50.1">PB_D25_N</text>
<text x="68" y="52.1">PB_D17_P</text>
<text x="68" y="54">PB_D17_N</text>
<text x="101.8" y="49.2">PB_D5_P</text>
<text x="101.8" y="51.1">PB_D6_P</text>
<text x="101.8" y="53">PB_D7_P</text>
<text x="133.6" y="49.2">PB_D5_N</text>
<text x="133.6" y="51.1">PB_D6_N</text>
<text x="133.6" y="53">PB_D7_N</text>
<text x="68" y="55.9">PB_D24_P</text>
<text x="68" y="57.9">PB_D24_N</text>
<text x="68" y="59.8">PB_D21_P</text>
<text x="101.8" y="56.9">PB_D8_P</text>
<text x="101.8" y="58.8">PB_D9_P</text>
<text x="133.6" y="56.9">PB_D8_N</text>
<text x="133.6" y="58.8">PB_D9_N</text>
<text x="68" y="61.7">PB_D21_N</text>
<text x="68" y="63.6">PB_D23_P</text>
<text x="68" y="65.6">PB_D23_N</text>
<text x="101.8" y="60.8">PB_D10_P</text>
<text x="101.8" y="62.7">PB_D11_P</text>
<text x="101.8" y="64.6">PB_D12_P</text>
<text x="133.6" y="60.8">PB_D10_N</text>
<text x="133.6" y="64.6">PB_D12_N</text>
<text x="133.6" y="62.7">PB_D11_N</text>
<text x="68" y="67.5">PB_D22_P</text>
<text x="68" y="69.4">PB_D22_N</text>
<text x="68" y="71.4">PB_D20_P</text>
<text x="101.8" y="66.5">PB_D13_P</text>
<text x="101.8" y="68.5">PB_D14_P</text>
<text x="101.8" y="70.4">PB_D15_P</text>
<text x="133.6" y="66.5">PB_D13_N</text>
<text x="133.6" y="70.4">PB_D15_N</text>
<text x="133.6" y="68.5">PB_D14_N</text>
<text x="68" y="73.3">PB_D20_N</text>
<text x="68" y="75.2">PB_D18_P</text>
<text x="68" y="77.2">PB_D18_N</text>
<text x="101.8" y="72.3">PB_D16_P</text>
<text x="101.8" y="76.2">PB_D17_P</text>
<text x="133.6" y="72.3">PB_D16_N</text>
<text x="133.6" y="76.2">PB_D17_N</text>
<text x="68" y="79.1">PB_D15_P</text>
<text x="68" y="81">PB_D15_N</text>
<text x="68" y="83">PB_D16_P</text>
<text x="101.8" y="78.1">PB_D18_P</text>
<text x="101.8" y="80.1">PB_D19_P</text>
<text x="101.8" y="82">PB_D20_P</text>
<text x="101.8" y="83.9">PB_D21_P</text>
<text x="133.6" y="78.1">PB_D18_N</text>
<text x="133.6" y="80.1">PB_D19_N</text>
<text x="133.6" y="82">PB_D20_N</text>
<text x="133.6" y="83.9">PB_D21_N</text>
<text x="68" y="84.9">PB_D16_N</text>
<text x="68" y="86.8">PB_D14_P</text>
<text x="68" y="88.8">PB_D14_N</text>
<text x="101.8" y="85.9">PB_D22_P</text>
<text x="101.8" y="87.8">PB_D23_P</text>
<text x="101.8" y="89.7">PB_D24_P</text>
<text x="133.6" y="85.9">PB_D22_N</text>
<text x="133.6" y="87.8">PB_D23_N</text>
<text x="133.6" y="89.7">PB_D24_N</text>
<text x="68" y="94.6">PB_D11_P</text>
<text x="101.8" y="91.7">PB_D25_P</text>
<text x="133.6" y="91.7">PB_D25_N</text>
<text x="68" y="96.5">PB_D11_N</text>
<text x="68" y="98.4">PB_D9_P</text>
<text x="68" y="100.3">PB_D9_N</text>
<text x="68" y="102.3">PB_D13_P</text>
<text x="68" y="104.2">PB_D13_N</text>
<text x="68" y="106.1">PB_D12_P</text>
<text x="68" y="108.1">PB_D12_N</text>
<text x="68" y="110">PB_D7_P</text>
<text x="68" y="111.9">PB_D7_N</text>
<text x="68" y="113.9">PB_D8_P</text>
<text x="68" y="115.8">PB_D8_N</text>
<text x="68" y="117.7">PB_D10_P</text>
<text x="68" y="119.6">PB_D10_N</text>
<text x="68" y="121.6">PB_D6_P</text>
<text x="68" y="123.5">PB_D6_N</text>
<text x="68" y="125.4">PB_D4_P</text>
<text x="68" y="127.4">PB_D4_N</text>
<text x="68" y="129.3">PB_D2_P</text>
<text x="68" y="131.2">PB_D2_N</text>
<text x="68" y="133.2">PB_D1_P</text>
<text x="68" y="135.1">PB_D1_N</text>
<text x="68" y="137">PB_D0_P</text>
<text x="68" y="138.9">PB_D0_N</text>
<text x="68" y="140.9">PB_D5_P</text>
<text x="68" y="142.8">PB_D5_N</text>
<text x="68" y="146.7">PB_D3_N</text>
<text x="68" y="144.7">PB_D3_P</text>
</g>
<g font-size="1.4">
<text x="30.9" y="11.7">5</text>
<text x="88.8" y="11.7">4</text>
<text x="146.7" y="11.7">3</text>
<text x="204.7" y="11.7">2</text>
<text x="262.6" y="11.7">1</text>
<text x=".5" y="36.3">D</text>
<text x="292" y="36.3">D</text>
<text x=".5" y="82.1">C</text>
<text x="292" y="82.1">C</text>
<text x=".5" y="128">B</text>
<text x="292" y="128">B</text>
<text x=".5" y="173.8">A</text>
<text x="292" y="173.8">A</text>
<text x="30.9" y="197">5</text>
<text x="88.8" y="197">4</text>
<text x="146.7" y="197">3</text>
<text x="204.7" y="197">2</text>
<text x="262.6" y="197">1</text>
</g>
</svg>
